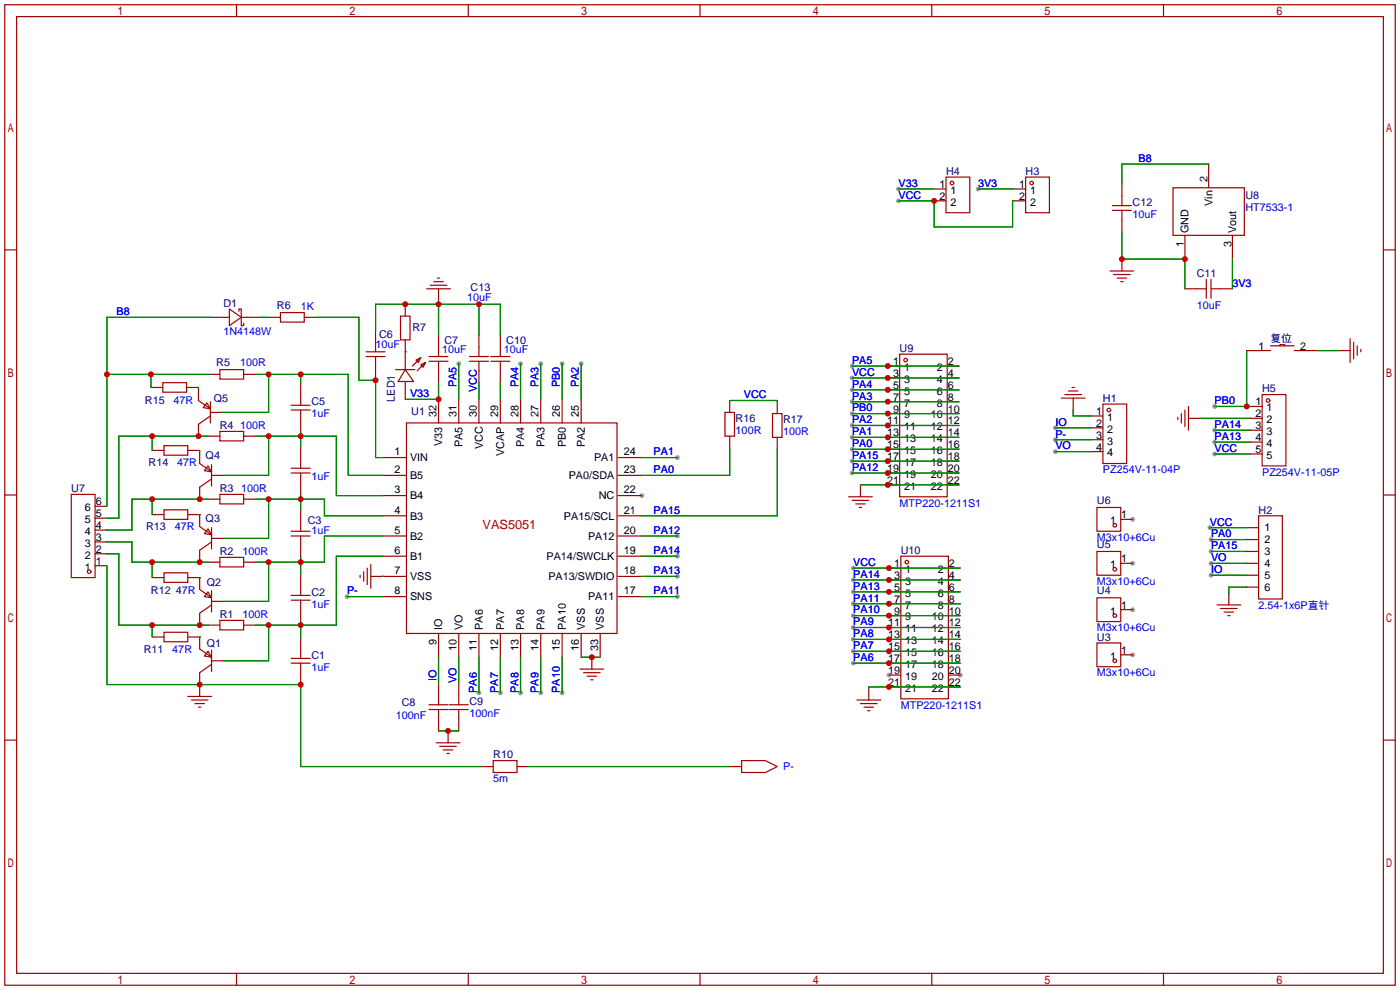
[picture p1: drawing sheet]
<svg xmlns="http://www.w3.org/2000/svg" width="299mm" height="212mm" viewBox="0 0 299 212" stroke-linecap="round" stroke-linejoin="round" font-family="sans-serif">
<g fill="#999">
<circle cx="137.2" cy="105.9" r=".51"/>
<circle cx="242.1" cy="111" r=".51"/>
<circle cx="242.1" cy="120.4" r=".51"/>
<circle cx="242.1" cy="130.3" r=".51"/>
<circle cx="242.1" cy="140" r=".51"/>
<circle cx="205.2" cy="144.3" r=".51"/>
<circle cx="190" cy="144.3" r=".51"/>
<circle cx="258.8" cy="122.9" r=".51"/>
<circle cx="258.8" cy="120.4" r=".51"/>
<circle cx="258.8" cy="117.9" r=".51"/>
<circle cx="258.8" cy="115.3" r=".51"/>
<circle cx="258.6" cy="112.8" r=".51"/>
<circle cx="225.6" cy="91.4" r=".51"/>
<circle cx="225.6" cy="96.5" r=".51"/>
<circle cx="74.2" cy="127.5" r=".51"/>
<circle cx="225.6" cy="94" r=".51"/>
<circle cx="120.1" cy="77.7" r=".51"/>
<circle cx="144.8" cy="97.8" r=".51"/>
<circle cx="124.2" cy="77.7" r=".51"/>
<circle cx="115.6" cy="77.7" r=".51"/>
<circle cx="111.3" cy="77.7" r=".51"/>
<circle cx="98" cy="77.7" r=".51"/>
<circle cx="102.4" cy="148.1" r=".51"/>
<circle cx="106.9" cy="148.1" r=".51"/>
<circle cx="111.3" cy="148.1" r=".51"/>
<circle cx="115.6" cy="148.1" r=".51"/>
<circle cx="120.1" cy="148.1" r=".51"/>
<circle cx="144.8" cy="127.5" r=".51"/>
<circle cx="144.8" cy="118.9" r=".51"/>
<circle cx="144.8" cy="114.6" r=".51"/>
<circle cx="144.8" cy="123.2" r=".51"/>
<circle cx="192" cy="40.4" r=".51"/>
<circle cx="209" cy="40.4" r=".51"/>
<circle cx="192" cy="42.9" r=".51"/>
<circle cx="182.1" cy="78.2" r=".51"/>
<circle cx="182.1" cy="80.8" r=".51"/>
<circle cx="182.1" cy="83.3" r=".51"/>
<circle cx="182.1" cy="85.9" r=".51"/>
<circle cx="182.1" cy="88.4" r=".51"/>
<circle cx="182.1" cy="90.9" r=".51"/>
<circle cx="182.1" cy="93.5" r=".51"/>
<circle cx="182.1" cy="96" r=".51"/>
<circle cx="182.1" cy="98.6" r=".51"/>
<circle cx="182.1" cy="101.1" r=".51"/>
<circle cx="182.4" cy="124" r=".51"/>
<circle cx="182.4" cy="126.5" r=".51"/>
<circle cx="182.4" cy="129" r=".51"/>
<circle cx="182.4" cy="131.6" r=".51"/>
<circle cx="182.4" cy="134.1" r=".51"/>
<circle cx="182.4" cy="136.7" r=".51"/>
<circle cx="182.4" cy="139.2" r=".51"/>
<circle cx="182.4" cy="141.7" r=".51"/>
<circle cx="182.4" cy="121.4" r=".51"/>
<circle cx="259.6" cy="91.9" r=".51"/>
<circle cx="259.6" cy="97" r=".51"/>
<circle cx="259.6" cy="94.5" r=".51"/>
<circle cx="259.6" cy="86.9" r=".51"/>
</g>
<g fill="none" stroke="#a10000" stroke-width=".25">
<path d="M1 1h297.2v209.6h-297.2zM3.6 3.6h292.1v204.4h-292.1zM50.5 1v2.6M100.1 1v2.6M149.6 1v2.6M199.1 1v2.6M248.7 1v2.6M202.2 37.8h5.1v7.7h-5.1zM219.2 37.8h5.1v7.7h-5.1zM239.8 39.4v4.5M258.3 35.1v5M1 53.4h2.6"/>
<path d="M93.5 59.4h.5M199.6 40.4h2.6M199.6 42.9h2.6M216.7 40.4h2.5M216.7 42.9h2.5M237.2 57.9h5.1M237.7 43.9h4.1M237.7 45h4.1M238 58.7h3.6M238.8 59.4h2M239.8 45v4.5M239.8 55.4v2.5"/>
<path d="M250.7 40.1h15.2v10.2h-15.2zM253.2 50.3v5.1M257.8 59.7v4.1M258.8 59.7v4.1M263.4 50.3v5.1M295.7 53.4h2.5M45.2 67.8h3.8M47 79h5.1v2h-5.1zM49 66l2.6 1.8-2.6 1.8zM51.1 66.5v-.5h.5v3.6h.5v-.5M51.6 67.8h3.8M57.4 67.8h2.5"/>
<path d="M59.9 66.8h5.1v2h-5.1zM65 67.8h2.6M78.2 76.2h4.1M78.2 75.2h4.1M80.3 70.6v4.6M80.3 76.2v4.6M84.6 79h4M85.6 67.6h2v5h-2zM86.6 79l1.8 2.5h-3.3zM86.6 65v2.6M86.6 72.6v6.4M88.9 77l1-.5-.5 1z"/>
<path d="M89.9 78l1-.5-.5 1zM89.9 76.5l-1.8 1.7M90.9 77.5l-1.7 1.7M91.2 61.7h5.1M91.7 77.2h4.1M91.7 76.2h4.1M91.9 61h3.6M92.7 60.2h2M93.7 61.7v2.6M93.7 71.6v4.6M93.7 77.2v4.6M100.3 77.2h4.1"/>
<path d="M100.3 76.2h4.1M102.4 71.6v4.6M102.4 77.2v4.6M104.9 77.2h4.1M104.9 76.2h4.1M106.9 71.6v4.6M106.9 77.2v4.6M189.7 78.2h2.6M192.3 75.7h10.1v30.5h-10.1zM202.4 78.2h2.6M239.5 60.2h.5M253.2 61.7h4.6"/>
<path d="M258.8 61.7h4.6M266.4 74.9h5.1M271.5 73.9h5.1M273.6 73.9v-.2h1v.2M276.6 74.9h5.1M286 74.9h2.5M288.5 72.4v5.1M289.3 73.2v3.5M290.1 73.9v2M290.8 74.7v.5M32.3 82.8h2.5M32.5 96.3h2.6"/>
<path d="M34.8 81.8h5.1v2h-5.1zM35.1 95.2h5v2.1h-5zM39.9 82.8h2.5M40.1 96.3h2.6M42.4 83.1v2.5l2.6 1.8M42.7 96.5v2.6l2.5 1.7M44.2 86.1l.8 1.3-1.6-.3zM44.4 99.6l.8 1.2-1.5-.2zM44.4 80h2.6M44.4 93.2h2.6M45 88.9l-2.6 1.8v2.5M45 88.1h2.5"/>
<path d="M45 85.9v4.5M45.2 99.3v4.6M47 92.2h5.1v2h-5.1zM52.1 80h2.5M52.1 93.2h2.5M62.2 87.6h4.1M62.2 86.6h4.1M64.3 82v4.6M64.3 87.6v4.6M64.3 95.5v4.6M81.8 97.8h5.1M86.6 81.5v3.8"/>
<path d="M86.9 90.4h45v45h-45zM93.7 85.3v5.1M98 85.3v5.1M102.4 85.3v5.1M106.9 85.3v5.1M111.3 85.3v5.1M115.6 85.3v5.1M120.1 85.3v5.1M124.2 85.3v5.1M132.1 97.8h5.1M154.9 88.1h2.1v5.1h-2.1zM156 85.6v2.5"/>
<path d="M156 93.2v2.6M165.1 88.4h2v5.1h-2zM166.1 85.9v2.5M166.1 93.5v2.5M189.7 80.8h2.6M189.7 83.3h2.6M189.7 98.6h2.6M189.7 85.9h2.6M189.7 96h2.6M189.7 88.4h2.6M189.7 93.5h2.6M189.7 90.9h2.6"/>
<path d="M202.4 80.8h2.6M202.4 83.3h2.6M202.4 98.6h2.6M202.4 85.9h2.6M202.4 96h2.6M202.4 88.4h2.6M202.4 93.5h2.6M202.4 90.9h2.6M226.8 85.1h5.1M227.6 84.3h3.5M228.3 83.6h2.1M229.1 82.8h.5"/>
<path d="M229.4 85.1v2.5M233.2 88.9h2.5M233.2 91.4h2.5M233.2 94h2.5M233.2 96.5h2.5M235.7 86.4h5.1v12.7h-5.1zM251.7 89.2v.5M252.5 88.4v2M253.2 87.6v3.6M254 89.4h2.5M254 86.9v5M267.2 89.4h2.5"/>
<path d="M267.2 86.9h2.5M267.2 91.9h2.5M267.2 94.5h2.5M267.2 97h2.5M269.7 84.3h5.1v15.3h-5.1zM1 105.8h2.6M15.2 105.7h5.1v17.7h-5.1zM20.3 108.2h2.6M20.3 110.7h2.6M20.3 113.3h2.6M20.3 115.8h2.6M20.3 118.4h2.6"/>
<path d="M32.5 110h2.6M35.1 109h5v2h-5zM40.1 110h2.6v2.5l2.5 1.8M44.4 113l.8 1.3-1.5-.3zM44.4 106.7h2.6M45.2 101.6h2.6M45.2 102.4l-2.5 1.7v2.6M45.2 115.8l-2.5 1.8v2.5M45.2 112.8v4.5M45.2 115.1h2.6M47 105.7h5.1v2h-5.1zM47 119.1h5.1v2.1h-5.1z"/>
<path d="M52.1 106.7h2.5M62.2 114.6h4.1M62.2 101.1h4.1M62.2 100.1h4.1M62.2 113.5h4.1M64.3 101.1v4.6M64.3 109v4.5M64.3 114.6v4.5M81.8 101.6h5.1M81.8 105.9h5.1M81.8 110.2h5.1M81.8 114.6h5.1"/>
<path d="M81.8 118.9h5.1M132.1 101.6h5.1M132.1 105.9h5.1M132.1 110.2h5.1M132.1 114.6h5.1M132.1 118.9h5.1M181.4 106.2h5M182.1 106.9h3.6M182.9 107.7h2M183.6 108.5h.5M183.9 103.6v2.6M189.7 101.1h2.6"/>
<path d="M189.7 103.6h2.6M192.5 118.9h10.2v30.5h-10.2zM202.4 101.1h2.6M202.4 103.6h2.6M234.4 108.5h5.1v5h-5.1zM234.4 117.9h5.1v5h-5.1zM239.5 111h2.6M266.4 112.8h2.6M266.4 115.3h2.6M266.4 117.9h2.6M269 110.2h5.1v17.8h-5.1zM295.7 105.8h2.5"/>
<path d="M20.3 120.9h2.6M32.5 123.4h2.6M32.5 136.1h2.6M35.1 122.4h5v2.1h-5zM35.1 135.1h5v2.1h-5zM40.1 123.4h2.6v2.6l2.5 1.8M40.1 136.1h2.6v2.6l2.5 1.8M44.4 126.5l.8 1.3-1.5-.3zM44.4 139.2l.8 1.3-1.5-.3zM44.4 120.1h2.6M44.4 133.6h2.6M45.2 129.3l-2.5 1.8v2.5"/>
<path d="M45.2 126.2v4.6M45.2 138.9v4.6M45.2 128.5h2.6M47 132.6h5.1v2h-5.1zM52.1 120.1h2.5M52.1 133.6h2.5M62.2 128.3h4.1M62.2 127.3h4.1M64.3 122.7v4.6M64.3 128.3v4.5M64.3 136.1v4.6M77 122.9v.5"/>
<path d="M77.7 122.2v2M78.5 121.4v3.6M79.2 123.2h7.7M79.2 120.6v5.1M81.8 127.5h5.1M93.7 135.4v5.1M98 135.4v5.1M102.4 135.4v5.1M106.9 135.4v5.1M111.3 135.4v5.1M115.6 135.4v5.1M120.1 135.4v5.1"/>
<path d="M124.2 135.4v5.1M128.3 135.4v5.1M132.1 123.2h5.1M132.1 127.5h5.1M190 131.6h2.5M190 121.4h2.5M190 124h2.5M190 126.5h2.5M190 129h2.5M190 139.2h2.5M190 136.7h2.5M190 134.1h2.5"/>
<path d="M202.7 131.6h2.5M202.7 121.4h2.5M202.7 124h2.5M202.7 126.5h2.5M202.7 129h2.5M202.7 139.2h2.5M202.7 136.7h2.5M202.7 134.1h2.5M234.4 127.8h5.1v5h-5.1zM234.4 137.4h5.1v5.1h-5.1zM239.5 120.4h2.6M239.5 130.3h2.6"/>
<path d="M239.5 140h2.6M260.1 129.3h5.1M260.9 130h3.5M261.6 130.8h2.1M262.4 131.6h.5M262.6 126.7v2.6M266.4 120.4h2.6M266.4 122.9h2.6M266.4 125.5h2.6M1 158.2h2.6M40.1 148.8h5.1M40.9 149.6h3.5"/>
<path d="M41.7 150.4h2M42.4 151.1h.5M45.2 142l-2.5 1.8v5M45.2 141.2h2.6M62.2 141.7h4.1M62.2 140.7h4.1M64.3 141.7v4.6M91.7 150.6h4.1M91.7 151.6h4.1M93.2 158.8h5.1M93.7 146.1v4.5M93.7 151.6v4.6"/>
<path d="M94 159.5h3.5M95.8 156.2v2.6M96 150.6h4.1M96 151.6h4.1M98 146.1v4.5M98 151.6v4.6M124 143h5M124.7 143.8h3.6M125.5 144.5h2M126.2 145.3h.5M126.5 140.5v2.5M183.1 149.6h5.1"/>
<path d="M183.9 150.4h3.6M184.7 151.1h2M185.4 151.9h.5M185.7 147.1v2.5M190 141.7h2.5M190 146.8h2.5M190 144.3h2.5M202.7 141.7h2.5M202.7 146.8h2.5M202.7 144.3h2.5M295.7 158.2h2.5M94.7 160.3h2.1"/>
<path d="M95.5 161h.5M102.9 163.8h2.5M105.4 162.6h5.1v2.5h-5.1zM110.5 163.8h2.5M156 163.8h2.5M158.5 162.6h5.1l2.5 1.2-2.5 1.3h-5.1zM50.5 208v2.6M100.1 208v2.6M149.6 208v2.6M199.1 208v2.6M248.7 208v2.6"/>
<circle cx="203.5" cy="39.1" r=".38"/>
<circle cx="220.5" cy="39.1" r=".38"/>
<circle cx="193.5" cy="77" r=".38"/>
<circle cx="237" cy="87.6" r=".38"/>
<circle cx="271" cy="85.6" r=".38"/>
<circle cx="238.3" cy="112.3" r=".38"/>
<circle cx="19" cy="122.2" r=".38"/>
<circle cx="193.8" cy="120.1" r=".38"/>
<circle cx="238.3" cy="131.6" r=".38"/>
<circle cx="238.3" cy="121.7" r=".38"/>
<circle cx="238.3" cy="141.2" r=".38"/>
</g>
<g fill="none" stroke="#008700" stroke-width=".25">
<path d="M258.3 35.1h-18.5v4.3M192 40.4h7.6M192 42.9h7.6v5.6h16.8v-5.6h.3M209 40.4h7.7M239.8 49.5v5.9h13.4v6.3M263.4 55.4v6.3M45.2 67.8h-22.3v40.4M55.4 67.8h2M67.6 67.8h9.1v13.5h3.6M80.3 70.6v-5.6h26.6v6.6M86.6 75.2h.1M93.7 64.3v7.3"/>
<path d="M98 77.7v7.6M102.4 65v6.6M111.3 77.7v7.6M115.6 77.7v7.6M120.1 77.7v7.6M124.2 77.7v7.6M182.1 78.2h22.9M266.4 74.9v12M281.7 74.9h4.3M22.9 80h21.5M32.3 80v2.8M32.5 93.2v3.1"/>
<path d="M42.4 82.8v.3M42.7 96.3v.2M44.4 93.2h-19v17.5h-2.5M54.6 80h19.8v21.6h7.4M54.6 93.2h17.3v12.7h9.9M57.4 93.2v8.4h-9.6M57.4 80v8.1h-9.9M64.3 80v2M64.3 92.2v3.3M80.3 80.8v17h1.5M93.7 81.8v3.5h-7.1M102.4 81.8v3.5"/>
<path d="M106.9 81.8v3.5M137.2 97.8h7.6M156 95.8v5.8h-18.8M156 85.6h10.1v.3M166.1 96v14.2h-28.9M182.1 80.8h22.9M182.1 83.3h22.9M182.1 85.9h22.9M182.1 88.4h22.9M182.1 90.9h22.9M182.1 93.5h22.9M182.1 96h22.9"/>
<path d="M182.1 98.6h22.9M225.6 91.4h7.6M225.6 96.5h7.6M225.6 94h7.6M229.4 87.6v1.3h3.8M256.5 89.4h10.7M259.6 91.9h7.6M259.6 97h7.6M259.6 94.5h7.6M259.6 86.9h7.6M22.9 115.8h5.3v4.3h16.2M22.9 118.4h2.5v15.2h19"/>
<path d="M32.5 106.7v3.3M42.7 110h.1M44.4 106.7h-16.2v6.6h-5.3M54.6 106.7h14.7v3.5h12.5M57.4 106.7v8.4h-9.6M64.3 105.7v3.3M64.3 119.1v3.6M81.8 118.9h-9.9v14.7h-17.3M81.8 114.6h-12.5v5.5h-14.7M137.2 114.6h7.6M137.2 118.9h7.6M182.1 101.1h22.9"/>
<path d="M183.9 103.6h21.1M258.6 112.8h7.8M258.8 117.9h7.6M258.8 115.3h7.6M22.9 120.9v25.4h41.4v17.5h38.6M32.5 120.1v3.3M32.5 133.6v2.5M42.7 123.4h.1M42.7 136.1h.1M57.4 120.1v8.4h-9.6M57.4 133.6v7.6h-9.6M64.3 132.8v3.3"/>
<path d="M74.2 127.5h7.6M81.8 123.2h.1M137.2 127.5h7.6M137.2 123.2h7.6M182.4 124h22.8M182.4 126.5h22.8M182.4 129h22.8M182.4 131.6h22.8M182.4 134.1h22.8M182.4 136.7h22.8M182.4 139.2h22.8M182.4 121.4h22.8"/>
<path d="M258.8 122.9h7.6M258.8 120.4h7.6M266.4 125.5h-3.8v1.2M93.7 156.2h4.3M93.7 140.5v5.6M98 140.5v5.6M102.4 140.5v7.6M106.9 140.5v7.6M111.3 140.5v7.6M115.6 140.5v7.6M120.1 140.5v7.6M124.2 140.5h4.1"/>
<path d="M182.4 141.7h22.8M205.2 146.8h-19.5v.3M113 163.8h43"/>
</g>
<g fill="#c00">
<circle cx="95.8" cy="156.2" r=".63"/>
<circle cx="42.7" cy="146.3" r=".63"/>
<circle cx="64.3" cy="146.3" r=".63"/>
<circle cx="64.3" cy="80" r=".63"/>
<circle cx="57.4" cy="80" r=".63"/>
<circle cx="64.3" cy="93.2" r=".63"/>
<circle cx="57.4" cy="93.2" r=".63"/>
<circle cx="64.3" cy="106.7" r=".63"/>
<circle cx="57.4" cy="106.7" r=".63"/>
<circle cx="64.3" cy="120.1" r=".63"/>
<circle cx="57.4" cy="120.1" r=".63"/>
<circle cx="64.3" cy="133.6" r=".63"/>
<circle cx="57.4" cy="133.6" r=".63"/>
<circle cx="22.9" cy="80" r=".63"/>
<circle cx="32.3" cy="80" r=".63"/>
<circle cx="32.5" cy="93.2" r=".63"/>
<circle cx="42.4" cy="93.2" r=".63"/>
<circle cx="42.7" cy="106.7" r=".63"/>
<circle cx="32.5" cy="106.7" r=".63"/>
<circle cx="32.5" cy="120.1" r=".63"/>
<circle cx="42.7" cy="120.1" r=".63"/>
<circle cx="32.5" cy="133.6" r=".63"/>
<circle cx="42.7" cy="133.6" r=".63"/>
<circle cx="93.7" cy="65" r=".63"/>
<circle cx="86.6" cy="65" r=".63"/>
<circle cx="102.4" cy="65" r=".63"/>
<circle cx="93.7" cy="85.3" r=".63"/>
<circle cx="80.3" cy="81.3" r=".63"/>
<circle cx="253.2" cy="55.4" r=".63"/>
<circle cx="239.8" cy="55.4" r=".63"/>
<circle cx="199.6" cy="42.9" r=".63"/>
<circle cx="126.5" cy="140.5" r=".63"/>
<circle cx="189.7" cy="78.2" r=".63"/>
<circle cx="189.7" cy="80.8" r=".63"/>
<circle cx="189.7" cy="83.3" r=".63"/>
<circle cx="189.7" cy="85.9" r=".63"/>
<circle cx="189.7" cy="88.4" r=".63"/>
<circle cx="189.7" cy="90.9" r=".63"/>
<circle cx="189.7" cy="93.5" r=".63"/>
<circle cx="189.7" cy="96" r=".63"/>
<circle cx="189.7" cy="103.6" r=".63"/>
<circle cx="189.7" cy="98.6" r=".63"/>
<circle cx="189.7" cy="101.1" r=".63"/>
<circle cx="190" cy="124" r=".63"/>
<circle cx="190" cy="126.5" r=".63"/>
<circle cx="190" cy="129" r=".63"/>
<circle cx="190" cy="131.6" r=".63"/>
<circle cx="190" cy="134.1" r=".63"/>
<circle cx="190" cy="136.7" r=".63"/>
<circle cx="190" cy="139.2" r=".63"/>
<circle cx="190" cy="141.7" r=".63"/>
<circle cx="190" cy="146.8" r=".63"/>
<circle cx="190" cy="121.4" r=".63"/>
<circle cx="266.4" cy="86.9" r=".63"/>
</g>
<text font-size="2.7" fill="#a00000" x="103.1" y="113">VAS5051</text>
<g font-size="2.3" fill="#00f">
<text x="243.3" y="34.6">B8</text>
<text x="192" y="39.9">V33</text>
<text x="209" y="39.9">3V3</text>
<text x="192" y="42.5">VCC</text>
<text x="242.1" y="46.5">10uF</text>
<text x="266.2" y="45">HT7533-1</text>
<text x="99.8" y="64.3">10uF</text>
<text x="263.4" y="61.3">3V3</text>
<text x="24.9" y="67.4">B8</text>
<text x="47.8" y="71.7">1N4148W</text>
<text x="64.3" y="66.3">1K</text>
<text x="255.8" y="66.1">10uF</text>
<text x="80.3" y="74.5">10uF</text>
<text x="94.5" y="75.5">10uF</text>
<text x="107.7" y="75.5">10uF</text>
<text x="182.1" y="77.8">PA5</text>
<text x="51.3" y="78.3">100R</text>
<text x="97.6" y="82.8" transform="rotate(-90 97.6 82.8)">PA5</text>
<text x="101.9" y="83.8" transform="rotate(-90 101.9 83.8)">VCC</text>
<text x="110.8" y="82.8" transform="rotate(-90 110.8 82.8)">PA4</text>
<text x="115.1" y="82.8" transform="rotate(-90 115.1 82.8)">PA3</text>
<text x="119.7" y="82.8" transform="rotate(-90 119.7 82.8)">PB0</text>
<text x="123.7" y="82.8" transform="rotate(-90 123.7 82.8)">PA2</text>
<text x="182.1" y="80.3">VCC</text>
<text x="182.1" y="82.8">PA4</text>
<text x="37.1" y="86.4">47R</text>
<text x="66.5" y="89.2">1uF</text>
<text x="87.6" y="84.9">V33</text>
<text x="159" y="85.1">VCC</text>
<text x="182.1" y="85.4">PA3</text>
<text x="182.1" y="87.9">PB0</text>
<text x="259.6" y="86.4">PB0</text>
<text x="51.3" y="91.7">100R</text>
<text x="157.2" y="92.8">100R</text>
<text x="167.4" y="93">100R</text>
<text x="182.1" y="90.5">PA2</text>
<text x="182.1" y="93">PA1</text>
<text x="182.1" y="95.5">PA0</text>
<text x="225.6" y="91">IO</text>
<text x="225.6" y="93.5">P-</text>
<text x="259.6" y="91.5">PA14</text>
<text x="259.6" y="94">PA13</text>
<text x="37.8" y="99.6">47R</text>
<text x="139.7" y="97.3">PA1</text>
<text x="139.7" y="101.1">PA0</text>
<text x="182.1" y="98.1">PA15</text>
<text x="182.1" y="100.6">PA12</text>
<text x="225.6" y="96.1">VO</text>
<text x="235.7" y="101.1">PZ254V-11-04P</text>
<text x="259.6" y="96.6">VCC</text>
<text x="269.7" y="101.6">PZ254V-11-05P</text>
<text x="51.6" y="105.2">100R</text>
<text x="66.5" y="102.7">1uF</text>
<text x="37.3" y="113.3">47R</text>
<text x="139.7" y="109.8">PA15</text>
<text x="192.3" y="108.2">MTP220-1211S1</text>
<text x="258.6" y="112.3">VCC</text>
<text x="51.8" y="118.7">100R</text>
<text x="66.5" y="114.1">1uF</text>
<text x="139.7" y="118.4">PA14</text>
<text x="139.7" y="114.1">PA12</text>
<text x="234.4" y="115.6">M3x10+6Cu</text>
<text x="258.8" y="119.9">VO</text>
<text x="258.8" y="117.4">PA15</text>
<text x="258.8" y="114.9">PA0</text>
<text x="139.7" y="122.7">PA13</text>
<text x="182.4" y="123.5">PA14</text>
<text x="182.4" y="120.9">VCC</text>
<text x="234.4" y="125">M3x10+6Cu</text>
<text x="258.8" y="122.5">IO</text>
<text x="37.6" y="127">47R</text>
<text x="66.5" y="129.8">1uF</text>
<text x="74.2" y="127">P-</text>
<text x="139.7" y="127">PA11</text>
<text x="182.4" y="126">PA13</text>
<text x="182.4" y="128.6">PA11</text>
<text x="182.4" y="131.1">PA10</text>
<text x="269" y="130.1">2.54-1x6P直针</text>
<text x="51.8" y="132.1">100R</text>
<text x="182.4" y="133.6">PA9</text>
<text x="182.4" y="136.2">PA8</text>
<text x="234.4" y="134.9">M3x10+6Cu</text>
<text x="36.8" y="139.5">47R</text>
<text x="66.5" y="143.3">1uF</text>
<text x="182.4" y="138.7">PA7</text>
<text x="182.4" y="141.3">PA6</text>
<text x="93.3" y="145.5" transform="rotate(-90 93.3 145.5)">IO</text>
<text x="97.6" y="146.1" transform="rotate(-90 97.6 146.1)">VO</text>
<text x="101.9" y="148.1" transform="rotate(-90 101.9 148.1)">PA6</text>
<text x="106.5" y="148.1" transform="rotate(-90 106.5 148.1)">PA7</text>
<text x="110.8" y="148.1" transform="rotate(-90 110.8 148.1)">PA8</text>
<text x="115.1" y="148.1" transform="rotate(-90 115.1 148.1)">PA9</text>
<text x="119.7" y="148.1" transform="rotate(-90 119.7 148.1)">PA10</text>
<text x="234.4" y="144.6">M3x10+6Cu</text>
<text x="84.6" y="153.7">100nF</text>
<text x="100.3" y="153.2">100nF</text>
<text x="192.5" y="151.4">MTP220-1211S1</text>
<text x="105.4" y="167.2">5m</text>
<text x="167.4" y="164.6">P-</text>
</g>
<g font-size="2.3">
<text x="200.8" y="40.2">1</text>
<text x="203.1" y="41.4">1</text>
<text x="217.8" y="40.2">1</text>
<text x="220.1" y="41.4">1</text>
<text x="258.1" y="38.9" transform="rotate(-90 258.1 38.9)">2</text>
<text x="200.8" y="42.7">2</text>
<text x="203.1" y="44">2</text>
<text x="217.8" y="42.7">2</text>
<text x="220.1" y="44">2</text>
<text x="259.1" y="44" transform="rotate(-90 259.1 44)">Vin</text>
<text x="253" y="52.8" transform="rotate(-90 253 52.8)">1</text>
<text x="254" y="49.8" transform="rotate(-90 254 49.8)">GND</text>
<text x="263.2" y="52.8" transform="rotate(-90 263.2 52.8)">3</text>
<text x="264.2" y="49.8" transform="rotate(-90 264.2 49.8)">Vout</text>
<text x="269" y="74.7">1</text>
<text x="277.9" y="74.7">2</text>
<text x="190.9" y="78">1</text>
<text x="190.9" y="80.5">3</text>
<text x="190.9" y="83.1">5</text>
<text x="193.2" y="79.3">1</text>
<text x="193.2" y="81.8">3</text>
<text x="200.2" y="81.8">4</text>
<text x="200.2" y="79.3">2</text>
<text x="202.6" y="83.1">6</text>
<text x="202.6" y="80.5">4</text>
<text x="202.6" y="78">2</text>
<text x="93.3" y="89.2" transform="rotate(-90 93.3 89.2)">32</text>
<text x="97.6" y="89.2" transform="rotate(-90 97.6 89.2)">31</text>
<text x="101.9" y="89.2" transform="rotate(-90 101.9 89.2)">30</text>
<text x="106.5" y="89.2" transform="rotate(-90 106.5 89.2)">29</text>
<text x="110.8" y="89.2" transform="rotate(-90 110.8 89.2)">28</text>
<text x="115.1" y="89.2" transform="rotate(-90 115.1 89.2)">27</text>
<text x="119.7" y="89.2" transform="rotate(-90 119.7 89.2)">26</text>
<text x="123.7" y="89.2" transform="rotate(-90 123.7 89.2)">25</text>
<text x="190.9" y="85.6">7</text>
<text x="190.9" y="88.2">9</text>
<text x="193.2" y="84.4">5</text>
<text x="193.2" y="86.9">7</text>
<text x="193.2" y="89.4">9</text>
<text x="198.9" y="89.4">10</text>
<text x="200.2" y="86.9">8</text>
<text x="200.2" y="84.4">6</text>
<text x="202.6" y="88.2">10</text>
<text x="202.6" y="85.6">8</text>
<text x="234.3" y="88.7">1</text>
<text x="236.7" y="89.9">1</text>
<text x="268.3" y="86.6">1</text>
<text x="268.3" y="89.2">2</text>
<text x="270.7" y="87.9">1</text>
<text x="94.5" y="95.3" transform="rotate(-90 94.5 95.3)">V33</text>
<text x="98.9" y="95.5" transform="rotate(-90 98.9 95.5)">PA5</text>
<text x="112.1" y="95.5" transform="rotate(-90 112.1 95.5)">PA4</text>
<text x="116.4" y="95.5" transform="rotate(-90 116.4 95.5)">PA3</text>
<text x="120.9" y="95.5" transform="rotate(-90 120.9 95.5)">PB0</text>
<text x="125" y="95.5" transform="rotate(-90 125 95.5)">PA2</text>
<text x="189.6" y="90.7">11</text>
<text x="189.6" y="93.2">13</text>
<text x="189.6" y="95.8">15</text>
<text x="193.2" y="92">11</text>
<text x="193.2" y="94.5">13</text>
<text x="198.9" y="94.5">14</text>
<text x="198.9" y="92">12</text>
<text x="202.6" y="95.8">16</text>
<text x="202.6" y="93.2">14</text>
<text x="202.6" y="90.7">12</text>
<text x="234.3" y="91.2">2</text>
<text x="234.3" y="93.8">3</text>
<text x="236.7" y="92.5">2</text>
<text x="236.7" y="95">3</text>
<text x="268.3" y="91.7">3</text>
<text x="268.3" y="94.3">4</text>
<text x="270.7" y="90.4">2</text>
<text x="270.7" y="93">3</text>
<text x="270.7" y="95.5">4</text>
<text x="84.3" y="97.3">1</text>
<text x="84.3" y="101.1">2</text>
<text x="87.6" y="98.6">VIN</text>
<text x="103.2" y="96.1" transform="rotate(-90 103.2 96.1)">VCC</text>
<text x="107.7" y="97.5" transform="rotate(-90 107.7 97.5)">VCAP</text>
<text x="127" y="98.6">PA1</text>
<text x="133.3" y="101.1">23</text>
<text x="133.3" y="97.3">24</text>
<text x="189.6" y="98.3">17</text>
<text x="189.6" y="100.9">19</text>
<text x="193.2" y="97.1">15</text>
<text x="193.2" y="99.6">17</text>
<text x="198.9" y="99.6">18</text>
<text x="198.9" y="97.1">16</text>
<text x="202.6" y="100.9">20</text>
<text x="202.6" y="98.3">18</text>
<text x="234.3" y="96.3">4</text>
<text x="236.7" y="97.6">4</text>
<text x="268.3" y="96.8">5</text>
<text x="270.7" y="98.1">5</text>
<text x="20.4" y="108">6</text>
<text x="84.3" y="105.5">3</text>
<text x="87.6" y="102.4">B5</text>
<text x="87.6" y="106.7">B4</text>
<text x="121.6" y="102.4">PA0/SDA</text>
<text x="128" y="106.7">NC</text>
<text x="133.3" y="105.5">22</text>
<text x="189.6" y="103.4">21</text>
<text x="193.2" y="102.1">19</text>
<text x="193.2" y="104.7">21</text>
<text x="198.9" y="104.7">22</text>
<text x="198.9" y="102.1">20</text>
<text x="202.6" y="103.4">22</text>
<text x="18.1" y="109.2">6</text>
<text x="18.1" y="111.8">5</text>
<text x="20.4" y="110.5">5</text>
<text x="20.4" y="113.1">4</text>
<text x="84.3" y="109.8">4</text>
<text x="87.6" y="111">B3</text>
<text x="120.5" y="111">PA15/SCL</text>
<text x="133.3" y="109.8">21</text>
<text x="237.3" y="112">1</text>
<text x="239.6" y="110.8">1</text>
<text x="270.3" y="113.6">1</text>
<text x="18.1" y="114.3">4</text>
<text x="18.1" y="116.9">3</text>
<text x="18.1" y="119.4">2</text>
<text x="20.4" y="115.6">3</text>
<text x="20.4" y="118.1">2</text>
<text x="84.3" y="114.1">5</text>
<text x="84.3" y="118.4">6</text>
<text x="87.6" y="115.4">B2</text>
<text x="87.6" y="119.7">B1</text>
<text x="116.8" y="119.7">PA14/SWCLK</text>
<text x="125.7" y="115.4">PA12</text>
<text x="133.3" y="118.4">19</text>
<text x="133.3" y="114.1">20</text>
<text x="270.3" y="116.1">2</text>
<text x="270.3" y="118.6">3</text>
<text x="18.1" y="121.9">1</text>
<text x="20.4" y="120.7">1</text>
<text x="84.3" y="122.7">7</text>
<text x="87.6" y="124">VSS</text>
<text x="117.2" y="124">PA13/SWDIO</text>
<text x="133.3" y="122.7">18</text>
<text x="191.1" y="121.2">1</text>
<text x="191.1" y="123.7">3</text>
<text x="193.5" y="122.5">1</text>
<text x="193.5" y="125">3</text>
<text x="200.5" y="125">4</text>
<text x="200.5" y="122.5">2</text>
<text x="202.8" y="123.7">4</text>
<text x="202.8" y="121.2">2</text>
<text x="237.3" y="121.4">1</text>
<text x="239.6" y="120.2">1</text>
<text x="270.3" y="121.2">4</text>
<text x="270.3" y="123.7">5</text>
<text x="84.3" y="127">8</text>
<text x="87.6" y="128.3">SNS</text>
<text x="125.7" y="128.3">PA11</text>
<text x="133.3" y="127">17</text>
<text x="191.1" y="126.3">5</text>
<text x="191.1" y="128.8">7</text>
<text x="191.1" y="131.3">9</text>
<text x="193.5" y="127.5">5</text>
<text x="193.5" y="130.1">7</text>
<text x="200.5" y="130.1">8</text>
<text x="200.5" y="127.5">6</text>
<text x="202.8" y="131.3">10</text>
<text x="202.8" y="128.8">8</text>
<text x="202.8" y="126.3">6</text>
<text x="237.3" y="131.3">1</text>
<text x="239.6" y="130.1">1</text>
<text x="270.3" y="126.3">6</text>
<text x="93.3" y="137.9" transform="rotate(-90 93.3 137.9)">9</text>
<text x="94.5" y="134.6" transform="rotate(-90 94.5 134.6)">IO</text>
<text x="98.9" y="134.6" transform="rotate(-90 98.9 134.6)">VO</text>
<text x="103.2" y="134.6" transform="rotate(-90 103.2 134.6)">PA6</text>
<text x="107.7" y="134.6" transform="rotate(-90 107.7 134.6)">PA7</text>
<text x="112.1" y="134.6" transform="rotate(-90 112.1 134.6)">PA8</text>
<text x="116.4" y="134.6" transform="rotate(-90 116.4 134.6)">PA9</text>
<text x="120.9" y="134.6" transform="rotate(-90 120.9 134.6)">PA10</text>
<text x="125" y="134.6" transform="rotate(-90 125 134.6)">VSS</text>
<text x="129.1" y="134.6" transform="rotate(-90 129.1 134.6)">VSS</text>
<text x="189.8" y="133.9">11</text>
<text x="189.8" y="136.4">13</text>
<text x="193.5" y="132.6">9</text>
<text x="193.5" y="135.2">11</text>
<text x="193.5" y="137.7">13</text>
<text x="199.2" y="137.7">14</text>
<text x="199.2" y="135.2">12</text>
<text x="199.2" y="132.6">10</text>
<text x="202.8" y="136.4">14</text>
<text x="202.8" y="133.9">12</text>
<text x="97.6" y="139.2" transform="rotate(-90 97.6 139.2)">10</text>
<text x="101.9" y="139.2" transform="rotate(-90 101.9 139.2)">11</text>
<text x="106.5" y="139.2" transform="rotate(-90 106.5 139.2)">12</text>
<text x="110.8" y="139.2" transform="rotate(-90 110.8 139.2)">13</text>
<text x="115.1" y="139.2" transform="rotate(-90 115.1 139.2)">14</text>
<text x="119.7" y="139.2" transform="rotate(-90 119.7 139.2)">15</text>
<text x="123.7" y="139.2" transform="rotate(-90 123.7 139.2)">16</text>
<text x="127.8" y="139.2" transform="rotate(-90 127.8 139.2)">33</text>
<text x="189.8" y="139">15</text>
<text x="189.8" y="141.5">17</text>
<text x="193.5" y="140.2">15</text>
<text x="193.5" y="142.8">17</text>
<text x="199.2" y="142.8">18</text>
<text x="199.2" y="140.2">16</text>
<text x="202.8" y="141.5">18</text>
<text x="202.8" y="139">16</text>
<text x="237.3" y="141">1</text>
<text x="239.6" y="139.7">1</text>
<text x="189.8" y="144">19</text>
<text x="189.8" y="146.6">21</text>
<text x="193.5" y="145.3">19</text>
<text x="193.5" y="147.9">21</text>
<text x="199.2" y="147.9">22</text>
<text x="199.2" y="145.3">20</text>
<text x="202.8" y="146.6">22</text>
<text x="202.8" y="144">20</text>
</g>
<g font-size="2.3" fill="#000080">
<text x="202.2" y="37.4">H4</text>
<text x="219.2" y="37.4">H3</text>
<text x="242.1" y="44">C12</text>
<text x="266.2" y="42.5">U8</text>
<text x="255.8" y="59.2">C11</text>
<text x="47.8" y="65.6">D1</text>
<text x="100.6" y="62.3">C13</text>
<text x="59.2" y="66.1">R6</text>
<text x="88.1" y="70.7">R7</text>
<text x="81" y="72.2">C6</text>
<text x="95" y="73.5">C7</text>
<text x="108.2" y="73.5">C10</text>
<text x="192.3" y="75.2">U9</text>
<text x="271.5" y="73.2">复位</text>
<text x="46.2" y="78.3">R5</text>
<text x="269.7" y="83.9">H5</text>
<text x="31" y="86.4">R15</text>
<text x="45.7" y="85.9">Q5</text>
<text x="66.5" y="86.7">C5</text>
<text x="84.4" y="85.9" transform="rotate(-90 84.4 85.9)">LED1</text>
<text x="87.9" y="88.7">U1</text>
<text x="235.7" y="85.9">H1</text>
<text x="47" y="91.7">R4</text>
<text x="157.2" y="90.2">R16</text>
<text x="167.4" y="90.5">R17</text>
<text x="31.7" y="99.6">R14</text>
<text x="43.9" y="98.1">Q4</text>
<text x="15.2" y="105.2">U7</text>
<text x="47" y="105.2">R3</text>
<text x="234.4" y="107.7">U6</text>
<text x="31.2" y="113.3">R13</text>
<text x="43.9" y="111.6">Q3</text>
<text x="65.8" y="112.1">C3</text>
<text x="269" y="109.8">H2</text>
<text x="47" y="118.7">R2</text>
<text x="192.5" y="118.4">U10</text>
<text x="234.4" y="117.1">U5</text>
<text x="44.2" y="125.3">Q2</text>
<text x="32.3" y="127">R12</text>
<text x="66.5" y="127.3">C2</text>
<text x="234.4" y="127">U4</text>
<text x="47" y="132.1">R1</text>
<text x="234.4" y="137">U3</text>
<text x="30.7" y="139.5">R11</text>
<text x="44.2" y="138.2">Q1</text>
<text x="66.5" y="140.8">C1</text>
<text x="85.9" y="150.9">C8</text>
<text x="100.3" y="150.7">C9</text>
<text x="105.4" y="162.1">R10</text>
</g>
</svg>
